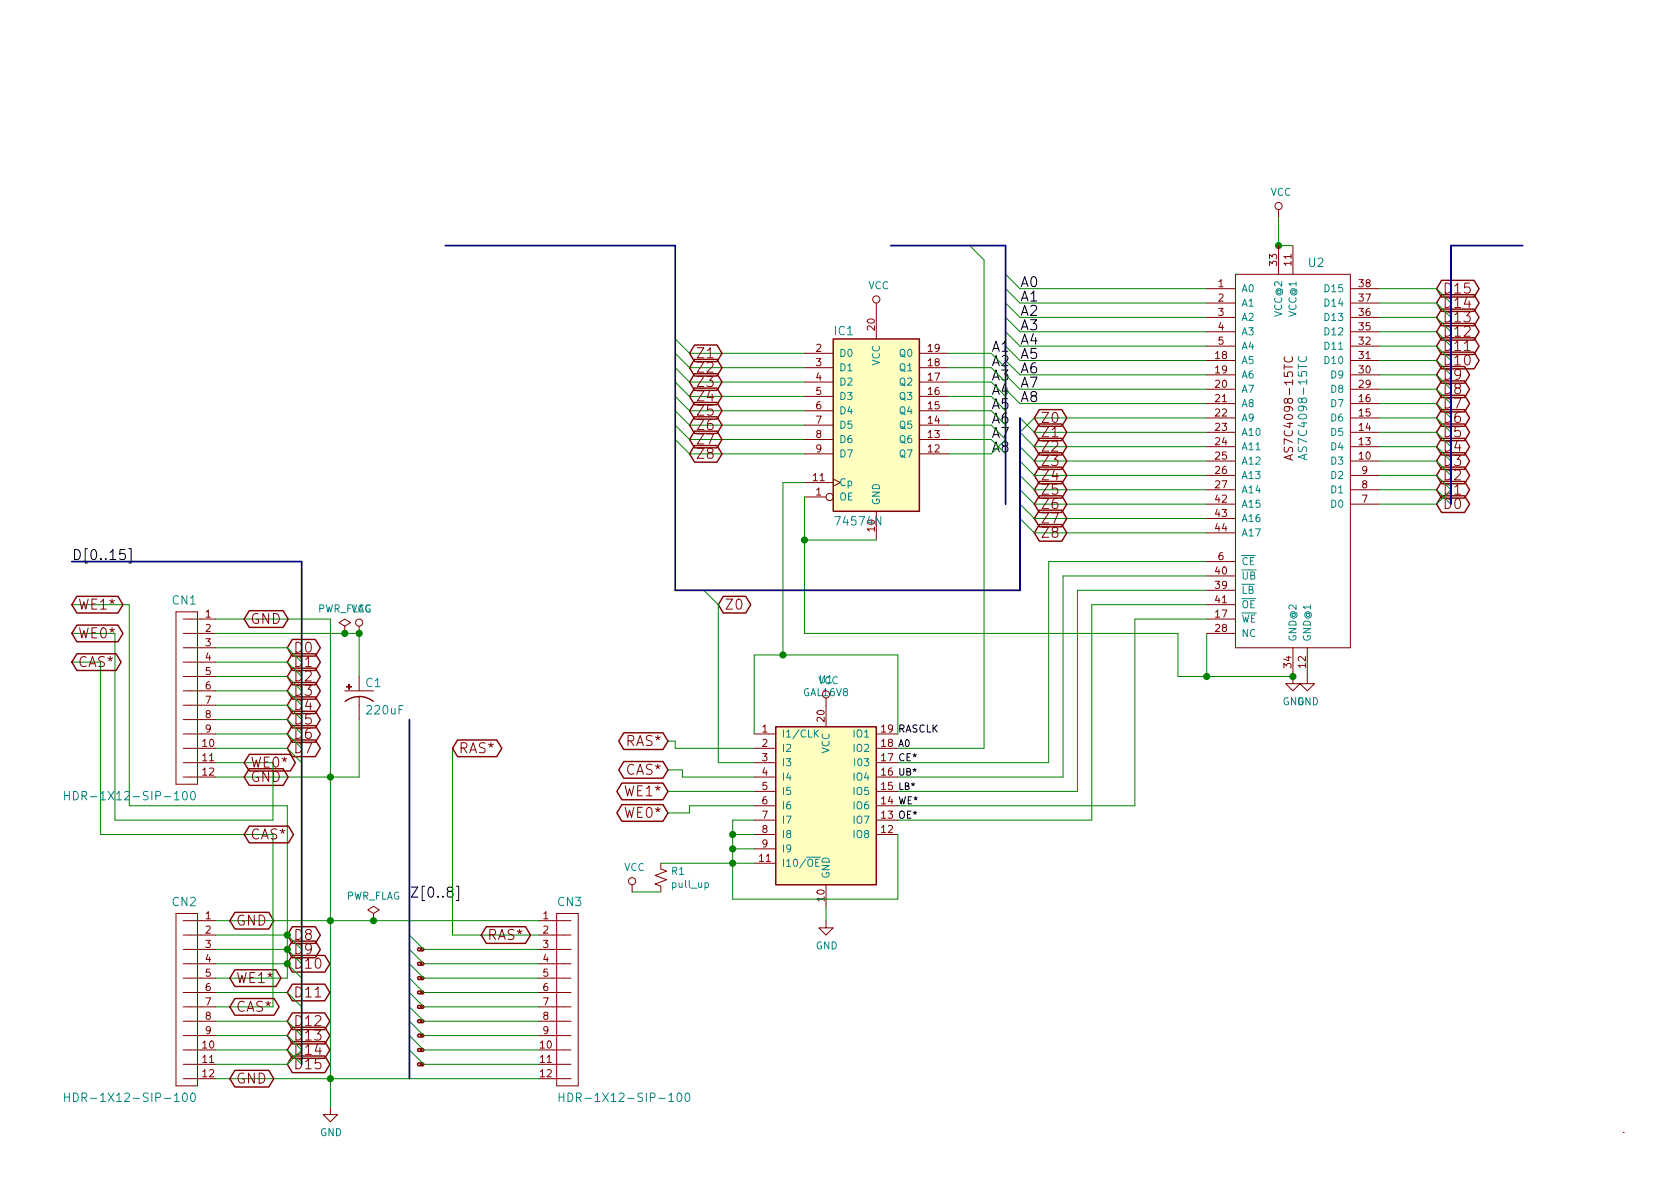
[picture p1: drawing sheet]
<svg xmlns="http://www.w3.org/2000/svg" width="297mm" height="210mm" viewBox="0 0 297 210" stroke-linecap="round" stroke-linejoin="round" font-family="sans-serif">
<g fill="none" stroke="#840000" stroke-width=".18">
<path d="M226.1 37.1v1.2M154.9 53.6v6.3M213.4 51h5M213.4 53.6h5M213.4 56.1h5M213.4 58.7h5M218.4 48.5h20.4v66h-20.4zM226.1 43.4v5.1M228.6 43.4v5.1M238.8 51h5M238.8 53.6h5M238.8 56.1h5"/>
<path d="M238.8 58.7h5M142.2 77.7h5.1M142.2 75.2h5.1M142.2 72.6h5.1M142.2 70.1h5.1M142.2 67.6h5.1M142.2 65h5.1M142.2 62.5h5.1M162.6 77.7h5M162.6 75.2h5M162.6 72.6h5M162.6 70.1h5"/>
<path d="M162.6 67.6h5M162.6 65h5M162.6 62.5h5M213.4 79h5M213.4 76.4h5M213.4 73.9h5M213.4 71.4h5M213.4 63.7h5M213.4 66.3h5M213.4 68.8h5M213.4 61.2h5M227.2 63.1a.59 .59 0 0 0 0 .8 .59 .59 0 0 0 .7 .1 .56 .56 0 0 0 .6-.3 .56 .56 0 0 0-.1-.6"/>
<path d="M238.8 79h5M238.8 76.4h5M238.8 73.9h5M238.8 71.4h5M238.8 63.7h5M238.8 66.3h5M238.8 68.8h5M238.8 61.2h5M142.2 87.9h3.8M142.2 85.3h5.1M142.2 80.3h5.1M147.3 84.7l1.3 .6-1.3 .7"/>
<path d="M154.9 90.4v5.1M162.6 80.3h5M213.4 81.5h5M213.4 84.1h5M213.4 86.6h5M213.4 89.1h5M213.4 91.7h5M213.4 94.2h5M213.4 99.3h5M228.1 80.5v.7M228.5 80.4l-1.4 .5 1.4 .5M238.8 81.5h5"/>
<path d="M238.8 84.1h5M238.8 86.6h5M238.8 89.1h5M31.1 108.2h3.8v30.5h-3.8zM32.4 119.6h5.7M32.4 117.1h5.7M32.4 114.5h5.7M32.4 112h5.7M32.4 109.5h5.7M61 110.7l1-.6-1-.6-1.1 .6 1.1 .6v1.3M61 112h.1M63.5 110.7v1.3"/>
<path d="M63.5 119.6v2.6M213.4 112h5M213.4 109.5h5M213.4 104.4h5M213.4 101.8h5M213.4 106.9h5M228.6 114.5v6.4h1.3l-1.3 1.3-1.3-1.3h1.3M231.1 114.5v6.4h1.3l-1.3 1.3-1.2-1.3h1.2M32.4 137.4h3.2M32.4 134.9h3.2M32.4 132.3h3.2M32.4 129.8h5.7"/>
<path d="M32.4 127.2h5.7M32.4 124.7h5.7M32.4 122.2h5.7M61 122.2h5M63.5 123.2h.1M63.5 123.2v4M133.3 137.4h3.9M133.3 134.9h3.9M133.3 132.3h3.9M133.3 129.8h3.9M133.3 139.9h3.9M146 123.4v5.1"/>
<path d="M154.9 137.4h3.8M154.9 134.9h3.8M154.9 132.3h3.8M154.9 129.8h3.8M154.9 139.9h3.8M111.8 156.5v1.2M116.8 152.6v1.1l1.1 .3-2.1 .8 2.1 .8-2.1 .7 1 .4v1M133.3 142.5h3.9M133.3 145h3.9M133.3 147.6h3.9M133.3 150.1h3.9M133.3 152.6h3.9"/>
<path d="M146 156.5v3.8M154.9 142.5h3.8M154.9 145h3.8M154.9 147.6h3.8M31.1 161.5h3.8v30.5h-3.8zM32.4 178h5.7M32.4 175.5h5.7M32.4 173h5.7M32.4 170.4h5.7M32.4 167.9h5.7M32.4 165.3h5.7M32.4 162.8h5.7"/>
<path d="M66 161.5l1.1-.6-1.1-.6-1 .6 1 .6v1.3M66 162.8h.1M95.2 178h5.8M95.2 175.5h5.8M95.2 173h5.8M95.2 170.4h5.8M95.2 167.9h5.8M95.2 165.3h5.8M95.2 162.8h5.8M98.4 161.5h3.8v30.5h-3.8zM146 162.8v1.3h1.3l-1.3 1.2-1.2-1.2h1.2M32.4 190.7h3.2"/>
<path d="M32.4 188.2h3.2M32.4 185.7h3.2M32.4 183.1h5.7M32.4 180.6h5.7M58.4 195.8v1.3h1.3l-1.3 1.3-1.3-1.3h1.3M95.2 183.1h5.8M95.2 180.6h5.8M97.8 190.7h3.2M97.8 188.2h3.2M97.8 185.7h3.2M287 200.2h.1"/>
<circle cx="226.1" cy="36.4" r=".63"/>
<circle cx="154.9" cy="53" r=".63"/>
<circle cx="146.7" cy="87.9" r=".63"/>
<circle cx="63.5" cy="110.1" r=".63"/>
<circle cx="111.8" cy="155.8" r=".63"/>
</g>
<path d="M78.7 43.4h40.7v61h60.9v-30.5M157.5 43.4h20.3v45.7M269.2 43.4h-12.7v45.7M12.7 99.3h40.6v88.9M72.4 127.2v63.5" fill="none" stroke="#000084" stroke-width=".3"/>
<path d="M22.1 97.2h-.9v.8l.2-.1h.6l.2 .3v.4l-.4 .4h-.4l-.2-.2M22.8 97h.4v2.6h-.4M80.7 156.7h.4v2.6h-.4" fill="none" stroke="#000" stroke-width=".18"/>
<g fill="none" stroke="#008400" stroke-width=".18">
<path d="M226.1 38.3v5.1h2.5M119.4 59.9l2.5 2.6h20.3M171.4 43.4l2.6 2.6v86.3h-15.3M177.8 48.5l2.5 2.5h33.1M177.8 51l2.5 2.6h33.1M177.8 53.6l2.5 2.5h33.1M177.8 56.1l2.5 2.6h33.1M177.8 58.7l2.5 2.5h33.1M243.8 51h10.2l2.5 2.6M243.8 53.6h10.2l2.5 2.5M243.8 56.1h10.2l2.5 2.6M243.8 58.7h10.2l2.5 2.5"/>
<path d="M119.4 62.5l2.5 2.5h20.3M119.4 65l2.5 2.6h20.3M119.4 67.6l2.5 2.5h20.3M119.4 70.1l2.5 2.5h20.3M119.4 72.6l2.5 2.6h20.3M119.4 75.2l2.5 2.5h20.3M119.4 77.7l2.5 2.6h20.3M167.6 62.5h7.7M167.6 65h7.7M167.6 67.6h7.7M167.6 70.1h7.7M167.6 72.6h7.7"/>
<path d="M167.6 75.2h7.7M167.6 77.7h7.7M177.8 61.2l2.5 2.5h33.1M177.8 63.7l2.5 2.6h33.1M177.8 66.3l2.5 2.5h33.1M177.8 68.8l2.5 2.6h33.1M180.3 73.9l2.6 2.5h30.5M180.3 79l2.6 2.5h30.5M213.4 73.9h-30.5l-2.6 2.5 2.6 2.6h30.5M243.8 73.9h10.2l2.5 2.5M243.8 76.4h10.2l2.5 2.6M243.8 79h10.2l2.5 2.5"/>
<path d="M243.8 61.2h10.2l2.5 2.5M243.8 63.7h10.2l2.5 2.6M243.8 66.3h10.2l2.5 2.5M243.8 68.8h10.2l2.5 2.6M243.8 71.4h10.2l2.5 2.5M142.2 87.9v24.1h66.1v7.6h20.3M142.2 85.3h-3.8v30.5M142.2 95.5h12.7M167.6 80.3h7.7M180.3 81.5l2.6 2.6h30.5M180.3 84.1l2.6 2.5h30.5M180.3 86.6l2.6 2.5h30.5"/>
<path d="M180.3 89.1l2.6 2.6h30.5M180.3 91.7l2.6 2.5h30.5M213.4 99.3h-28v35.6h-26.7M243.8 81.5h10.2l2.5 2.6M243.8 84.1h10.2l2.5 2.5-2.5 2.5h-10.2M243.8 86.6h10.2l2.5 2.5M12.7 112h7.6v33h28v-10.1h-10.2M12.7 106.9h10.2v35.6h27.9v30.5h-12.7M12.7 117.1h5.1v30.5h30.5v30.4h-10.2M38.1 109.5h20.3v86.3M38.1 112h25.4v7.6M38.1 117.1h12.7l2.5 2.5"/>
<path d="M38.1 114.5h12.7l2.5 2.6M38.1 119.6h12.7l2.5 2.6M124.5 104.4l2.5 2.5v28h6.3M213.4 109.5h-12.7v33h-42M213.4 101.8h-25.4v35.6h-29.3M213.4 106.9h-20.4v38.1h-34.3M213.4 104.4h-22.9v35.5h-31.8M213.4 112v7.6M38.1 122.2h12.7l2.5 2.5M38.1 124.7h12.7l2.5 2.5M38.1 127.2h12.7l2.5 2.6M38.1 129.8h12.7l2.5 2.5"/>
<path d="M38.1 132.3h12.7l2.5 2.6M63.5 127.2v10.2h-25.4M80 132.3v33h15.2M118.1 136.1h2.5v1.3h12.7M118.1 131.1h1.3v1.2h13.9M118.1 139.9h15.2M133.3 129.8v-14h25.4v14M111.8 157.7h5M116.8 152.6h16.5M129.5 147.6h3.8M129.5 150.1h3.8M133.3 142.5h-11.4v1.3h-3.8"/>
<path d="M133.3 145h-3.8v14h29.2v-11.4M38.1 162.8h57.1M38.1 165.3h12.7l2.5 2.6M38.1 167.9h12.7l2.5 2.5M38.1 170.4h12.7l2.5 2.6M38.1 175.5h12.7l2.5 2.5M72.4 170.4l2.5 2.6h20.3M72.4 175.5l2.5 2.5h20.3M72.4 165.3l2.5 2.6h20.3M72.4 167.9l2.5 2.5h20.3M72.4 173l2.5 2.5h20.3M72.4 178l2.5 2.6h20.3"/>
<path d="M146 160.3v2.5M38.1 190.7h57.1M38.1 180.6h12.7l2.5 2.5M38.1 183.1h12.7l2.5 2.6-2.5 2.5h-12.7M38.1 185.7h12.7l2.5 2.5M72.4 180.6l2.5 2.5h20.3M72.4 183.1l2.5 2.6h20.3M72.4 185.7l2.5 2.5h20.3"/>
</g>
<g fill="#008400" stroke="#008400" stroke-width=".25">
<circle cx="58.4" cy="137.4" r=".51"/>
<circle cx="58.4" cy="162.8" r=".51"/>
<circle cx="58.4" cy="190.7" r=".51"/>
<circle cx="50.8" cy="165.3" r=".51"/>
<circle cx="50.8" cy="167.9" r=".51"/>
<circle cx="50.8" cy="170.4" r=".51"/>
<circle cx="138.4" cy="115.8" r=".51"/>
<circle cx="142.2" cy="95.5" r=".51"/>
<circle cx="129.5" cy="147.6" r=".51"/>
<circle cx="129.5" cy="150.1" r=".51"/>
<circle cx="129.5" cy="152.6" r=".51"/>
<circle cx="226.1" cy="43.4" r=".51"/>
<circle cx="213.4" cy="119.6" r=".51"/>
<circle cx="63.5" cy="112" r=".51"/>
<circle cx="228.6" cy="119.6" r=".51"/>
<circle cx="61" cy="112" r=".51"/>
<circle cx="66" cy="162.8" r=".51"/>
</g>
<g fill="none" stroke="#840000" stroke-width=".25">
<path d="M147.3 59.9h15.3v30.5h-15.3zM254.9 49.6h5.7l.9 1.4-.9 1.5h-5.7l-.9-1.5zM254.9 52.1h5.7l.9 1.5-.9 1.5h-5.7l-.9-1.5zM254.9 54.7h5.7l.9 1.4-.9 1.5h-5.7l-.9-1.5zM254.9 57.2h5.7l.9 1.5-.9 1.4h-5.7l-.9-1.4zM254.9 59.7h5.7l.9 1.5-.9 1.5h-5.7l-.9-1.5zM122.8 61h4l.9 1.5-.9 1.5h-4l-.9-1.5zM122.8 63.5h4l.9 1.5-.9 1.5h-4l-.9-1.5zM122.8 66.1h4l.9 1.5-.9 1.4h-4l-.9-1.4zM122.8 68.6h4l.9 1.5-.9 1.5h-4l-.9-1.5zM122.8 71.2h4l.9 1.4-.9 1.5h-4l-.9-1.5zM122.8 73.7h4l.9 1.5-.9 1.5h-4l-.9-1.5z"/>
<path d="M122.8 76.2h4l.9 1.5-.9 1.5h-4l-.9-1.5zM122.8 78.8h4l.9 1.5-.9 1.4h-4l-.9-1.4zM183.8 72.4h3.9l.9 1.5-.9 1.5h-3.9l-.9-1.5zM183.8 75h3.9l.9 1.4-.9 1.5h-3.9l-.9-1.5zM183.8 77.5h3.9l.9 1.5-.9 1.5h-3.9l-.9-1.5zM254.9 62.3h5.7l.9 1.4-.9 1.5h-5.7l-.9-1.5zM254.9 64.8h4.1l.8 1.5-.8 1.5h-4.1l-.9-1.5zM254.9 67.4h4.1l.8 1.4-.8 1.5h-4.1l-.9-1.5zM254.9 69.9h4.1l.8 1.5-.8 1.4h-4.1l-.9-1.4zM254.9 72.4h4.1l.8 1.5-.8 1.5h-4.1l-.9-1.5zM254.9 75h4.1l.8 1.4-.8 1.5h-4.1l-.9-1.5zM254.9 77.5h4.1l.8 1.5-.8 1.5h-4.1l-.9-1.5z"/>
<path d="M183.8 80.1h3.9l.9 1.4-.9 1.5h-3.9l-.9-1.5zM183.8 82.6h3.9l.9 1.5-.9 1.4h-3.9l-.9-1.4zM183.8 85.1h3.9l.9 1.5-.9 1.5h-3.9l-.9-1.5zM183.8 87.7h3.9l.9 1.4-.9 1.5h-3.9l-.9-1.5zM183.8 90.2h3.9l.9 1.5-.9 1.5h-3.9l-.9-1.5zM183.8 92.8h3.9l.9 1.4-.9 1.5h-3.9l-.9-1.5zM254.9 80.1h4.1l.8 1.4-.8 1.5h-4.1l-.9-1.5zM254.9 82.6h4.1l.8 1.5-.8 1.4h-4.1l-.9-1.4zM254.9 85.1h4.1l.8 1.5-.8 1.5h-4.1l-.9-1.5zM254.9 87.7h4.1l.8 1.4-.8 1.5h-4.1l-.9-1.5zM13.6 105.5h7.3l.8 1.4-.8 1.5h-7.3l-.9-1.5zM13.6 110.5h7.3l.8 1.5-.8 1.5h-7.3l-.9-1.5z"/>
<path d="M13.6 115.6h6.9l.9 1.5-.9 1.5h-6.9l-.9-1.5zM44.1 108h6l.9 1.5-.9 1.4h-6l-.9-1.4zM51.7 113.1h4.1l.8 1.4-.8 1.5h-4.1l-.9-1.5zM51.7 115.6h4.1l.8 1.5-.8 1.5h-4.1l-.9-1.5zM51.7 118.2h4.1l.8 1.4-.8 1.5h-4.1l-.9-1.5zM127.9 105.5h4l.8 1.4-.8 1.5h-4l-.9-1.5zM44.1 135.9h6l.9 1.5-.9 1.5h-6l-.9-1.5zM44.1 133.4h7.2l.9 1.5-.9 1.4h-7.2l-.9-1.4zM51.7 120.7h4.1l.8 1.5-.8 1.4h-4.1l-.9-1.4zM51.7 123.2h4.1l.8 1.5-.8 1.5h-4.1l-.9-1.5zM51.7 125.8h4.1l.8 1.4-.8 1.5h-4.1l-.9-1.5zM51.7 128.3h4.1l.8 1.5-.8 1.5h-4.1l-.9-1.5z"/>
<path d="M51.7 130.9h4.1l.8 1.4-.8 1.5h-4.1l-.9-1.5zM63.5 123.2a4.3 4.3 0 0 0-2.5 .8M63.5 123.2a4.1 4.1 0 0 1 2.5 .8M80.9 130.9h6.9l.9 1.4-.9 1.5h-6.9l-.9-1.5zM110 138.5h7.2l.9 1.4-.9 1.5h-7.2l-.9-1.5zM110.3 129.6h6.9l.9 1.5-.9 1.4h-6.9l-.9-1.4zM110.3 134.7h6.9l.9 1.4-.9 1.5h-6.9l-.9-1.5zM137.2 128.5h17.7v28h-17.7zM44.1 146.1h6.9l.9 1.5-.9 1.4h-6.9l-.9-1.4zM110 142.3h7.2l.9 1.5-.9 1.4h-7.2l-.9-1.4zM41.5 161.3h6l.9 1.5-.9 1.5h-6l-.9-1.5zM41.5 171.5h7.3l.9 1.5-.9 1.4h-7.3l-.9-1.4z"/>
<path d="M41.5 176.6h7l.9 1.4-.9 1.5h-7l-.9-1.5zM51.7 163.9h4.1l.8 1.4-.8 1.5h-4.1l-.9-1.5zM51.7 166.4h4.1l.8 1.5-.8 1.5h-4.1l-.9-1.5zM51.7 169h5.7l.9 1.4-.9 1.5h-5.7l-.9-1.5zM51.7 174h5.7l.9 1.5-.9 1.5h-5.7l-.9-1.5zM51.7 179.1h5.7l.9 1.5-.9 1.5h-5.7l-.9-1.5zM73.9 167.6h.9l.1 .3-.1 .2h-.9l-.1-.2zM73.9 170.2h.9l.1 .2-.1 .3h-.9l-.1-.3zM73.9 172.7h.9l.1 .3-.1 .2h-.9l-.1-.2zM73.9 175.3h.9l.1 .2-.1 .3h-.9l-.1-.3zM73.9 177.8h.9l.1 .2-.1 .3h-.9l-.1-.3zM86 163.9h6.9l.9 1.4-.9 1.5h-6.9l-.9-1.5z"/>
<path d="M41.5 189.3h6l.9 1.4-.9 1.5h-6l-.9-1.5zM51.7 181.7h5.7l.9 1.4-.9 1.5h-5.7l-.9-1.5zM51.7 184.2h5.7l.9 1.5-.9 1.4h-5.7l-.9-1.4zM51.7 186.7h5.7l.9 1.5-.9 1.5h-5.7l-.9-1.5zM73.9 180.3h.9l.1 .3-.1 .2h-.9l-.1-.2zM73.9 182.9h.9l.1 .2-.1 .3h-.9l-.1-.3zM73.9 185.4h.9l.1 .3-.1 .2h-.9l-.1-.2zM73.9 188h.9l.1 .2-.1 .3h-.9l-.1-.3z"/>
</g>
<g fill="none" stroke="#008484" stroke-width=".18">
<path d="M229.7 63a.59 .59 0 0 0 0 .8 .59 .59 0 0 0 .7 .2 .56 .56 0 0 0 .6-.3 .56 .56 0 0 0-.1-.7M230.6 80.4v.7M231 80.3l-1.5 .5 1.5 .5M148 119.8a.6 .6 0 0 0-.8 .4 .6 .6 0 0 0 .6 .7l.2-.1M11.4 139.9v1.5M12.3 139.9v1.5M13 139.9a.75 .75 0 0 1 .9 .8 .75 .75 0 0 1-.9 .7zM144.2 129.6l.5 .7M144.7 129.1l-.7 .7M11.4 140.7h.9M32.4 140.1l.2-.2a.8 .8 0 0 1 .5 .8 .8 .8 0 0 1-.5 .7l-.2-.1-.1-.4zM33.9 140l.1-.1a.81 .81 0 0 1 .6 .7 .81 .81 0 0 1-.3 .8h-.1a.8 .8 0 0 1-.6-.6 .8 .8 0 0 1 .3-.8z"/>
<path d="M124.7 156.2l.3-.1 .3 .2-.2 .6h-.4M143.9 151.6h1.2M144.2 152.5h.5M144.8 151.9h-.6v1.3h.6M11.4 193.3v1.5M11.4 194h.9M12.3 193.3v1.5M13 193.3a.75 .75 0 0 1 .9 .7 .75 .75 0 0 1-.9 .8zM32.4 193.4l.2-.1a.8 .8 0 0 1 .5 .7 .8 .8 0 0 1-.5 .8l-.2-.1-.1-.5zM33.8 193.4l.2-.1a.81 .81 0 0 1 .6 .6 .81 .81 0 0 1-.3 .8l-.1 .1a.79 .79 0 0 1-.4-1.4zM98.9 194h.8M98.9 193.3v1.5"/>
<path d="M99.7 193.3v1.5M100.4 193.3a.75 .75 0 0 1 .9 .7 .75 .75 0 0 1-.9 .8zM119.8 193.4l.2-.1a.8 .8 0 0 1 .6 .7 .8 .8 0 0 1-.6 .8l-.2-.1-.1-.5zM121.3 193.4l.2-.1a.81 .81 0 0 1 .6 .6 .81 .81 0 0 1-.3 .8l-.2 .1a.79 .79 0 0 1-.3-1.4z"/>
</g>
<g fill="#840000" stroke="#840000" stroke-width=".18">
<path d="M61.3 121.4h.9v.1h-.9z"/>
<path d="M61.6 121h.2v.9h-.2z"/>
</g>
<g fill="#ffffc2" stroke="#ffffc2" stroke-width=".18">
<path d="M147.3 59.9h15.3v30.5h-15.3z"/>
<path d="M137.2 128.5h17.7v28h-17.7z"/>
</g>
<g font-size="2.5">
<text x="180.3" y="50.8">A0</text>
<text x="180.3" y="53.3">A1</text>
<text x="180.3" y="55.9">A2</text>
<text x="180.3" y="58.4">A3</text>
<text x="175.3" y="62.2">A1</text>
<text x="180.3" y="61">A4</text>
<text x="180.3" y="63.5">A5</text>
<text x="180.3" y="66">A6</text>
<text x="180.3" y="68.6">A7</text>
<text x="180.3" y="71.1">A8</text>
<text x="12.7" y="99.1">D[0..15]</text>
<text x="72.4" y="158.7">Z[0..8]</text>
</g>
<g font-size="2.5" fill="#840000">
<text x="255" y="51.9">D15</text>
<text x="255" y="54.5">D14</text>
<text x="255" y="57">D13</text>
<text x="255" y="59.6">D12</text>
<text x="123" y="63.4">Z1</text>
<text x="123" y="65.9">Z2</text>
<text x="255" y="62.1">D11</text>
<text x="255" y="64.6">D10</text>
<text x="123" y="68.4">Z3</text>
<text x="123" y="71">Z4</text>
<text x="255" y="67.2">D9</text>
<text x="255" y="69.7">D8</text>
<text x="123" y="73.5">Z5</text>
<text x="123" y="76.1">Z6</text>
<text x="183.9" y="74.8">Z0</text>
<text x="183.9" y="77.3">Z1</text>
<text x="255" y="72.3">D7</text>
<text x="255" y="74.8">D6</text>
<text x="255" y="77.3">D5</text>
<text x="123" y="78.6">Z7</text>
<text x="123" y="81.1">Z8</text>
<text x="183.9" y="79.9">Z2</text>
<text x="183.9" y="82.4">Z3</text>
<text x="255" y="79.9">D4</text>
<text x="255" y="82.4">D3</text>
<text x="183.9" y="85">Z4</text>
<text x="183.9" y="87.5">Z5</text>
<text x="255" y="85">D2</text>
<text x="255" y="87.5">D1</text>
<text x="183.9" y="90">Z6</text>
<text x="183.9" y="92.6">Z7</text>
<text x="183.9" y="95.1">Z8</text>
<text x="255" y="90">D0</text>
<text x="13.7" y="107.8">WE1*</text>
<text x="128" y="107.8">Z0</text>
<text x="13.7" y="112.9">WE0*</text>
<text x="44.2" y="110.4">GND</text>
<text x="13.7" y="118">CAS*</text>
<text x="51.8" y="115.4">D0</text>
<text x="51.8" y="118">D1</text>
<text x="51.8" y="120.5">D2</text>
<text x="51.8" y="123.1">D3</text>
<text x="51.8" y="125.6">D4</text>
<text x="51.8" y="128.1">D5</text>
<text x="51.8" y="130.7">D6</text>
<text x="110.9" y="131.9">RAS*</text>
<text x="44.2" y="135.8">WE0*</text>
<text x="51.8" y="133.2">D7</text>
<text x="81.1" y="133.2">RAS*</text>
<text x="110.9" y="137">CAS*</text>
<text x="44.2" y="138.3">GND</text>
<text x="110.7" y="140.8">WE1*</text>
<text x="44.2" y="148.5">CAS*</text>
<text x="110.7" y="144.6">WE0*</text>
<text x="41.7" y="163.7">GND</text>
<text x="51.8" y="166.2">D8</text>
<text x="86.1" y="166.2">RAS*</text>
<text x="41.7" y="173.9">WE1*</text>
<text x="51.8" y="168.8">D9</text>
<text x="51.8" y="171.3">D10</text>
<text x="41.7" y="178.9">CAS*</text>
<text x="51.8" y="176.4">D11</text>
<text x="51.8" y="181.5">D12</text>
<text x="51.8" y="184">D13</text>
<text x="41.7" y="191.6">GND</text>
<text x="51.8" y="186.6">D14</text>
<text x="51.8" y="189.1">D15</text>
</g>
<g font-size="2.5" fill="#008400">
<text x="175.3" y="64.8">A2</text>
<text x="175.3" y="67.3">A3</text>
<text x="175.3" y="69.8">A4</text>
<text x="175.3" y="72.4">A5</text>
<text x="175.3" y="74.9">A6</text>
<text x="175.3" y="77.5">A7</text>
<text x="175.3" y="80">A8</text>
</g>
<g font-size="2.1" fill="#008484">
<text x="231.4" y="47.2">U2</text>
<text x="147.6" y="59.3">IC1</text>
<text x="231.1" y="80.1" transform="rotate(-90 231.1 80.1)">AS7C4098-15TC</text>
<text x="148.1" y="92.9">74574N</text>
<text x="30.5" y="106.9">CN1</text>
<text x="64.7" y="121.5">C1</text>
<text x="65" y="126.3">220uF</text>
<text x="13.8" y="141.5">HDR-1X12-SIP-100</text>
<text x="30.5" y="160.2">CN2</text>
<text x="98.7" y="160.2">CN3</text>
<text x="13.8" y="194.9">HDR-1X12-SIP-100</text>
<text x="101.2" y="194.9">HDR-1X12-SIP-100</text>
</g>
<text font-size="2.1" fill="#840000" x="228.6" y="80.2" transform="rotate(-90 228.6 80.2)">AS7C4098-15TC</text>
<g font-size="1.8" fill="#008484">
<text x="224.6" y="34.6">VCC</text>
<text x="153.5" y="51.1">VCC</text>
<text x="219.5" y="51.7">A0</text>
<text x="234.5" y="51.7">D15</text>
<text x="219.5" y="54.2">A1</text>
<text x="219.5" y="56.8">A2</text>
<text x="219.5" y="59.3">A3</text>
<text x="226.7" y="56" transform="rotate(-90 226.7 56)">VCC@2</text>
<text x="229.2" y="56" transform="rotate(-90 229.2 56)">VCC@1</text>
<text x="234.5" y="59.3">D12</text>
<text x="234.5" y="56.8">D13</text>
<text x="234.5" y="54.2">D14</text>
<text x="148.3" y="63.1">D0</text>
<text x="148.3" y="65.7">D1</text>
<text x="155.6" y="64.7" transform="rotate(-90 155.6 64.7)">VCC</text>
<text x="159.2" y="65.7">Q1</text>
<text x="159.2" y="63.1">Q0</text>
<text x="219.5" y="64.4">A5</text>
<text x="219.5" y="61.8">A4</text>
<text x="234.5" y="64.4">D10</text>
<text x="234.5" y="61.8">D11</text>
<text x="148.3" y="68.2">D2</text>
<text x="148.3" y="70.7">D3</text>
<text x="159.2" y="70.7">Q3</text>
<text x="159.2" y="68.2">Q2</text>
<text x="219.5" y="66.9">A6</text>
<text x="219.5" y="69.5">A7</text>
<text x="235.5" y="69.5">D8</text>
<text x="235.5" y="66.9">D9</text>
<text x="148.3" y="73.3">D4</text>
<text x="148.3" y="75.8">D5</text>
<text x="159.2" y="75.8">Q5</text>
<text x="159.2" y="73.3">Q4</text>
<text x="219.5" y="72">A8</text>
<text x="219.5" y="74.5">A9</text>
<text x="219.5" y="77.1">A10</text>
<text x="235.5" y="77.1">D5</text>
<text x="235.5" y="74.5">D6</text>
<text x="235.5" y="72">D7</text>
<text x="148.3" y="78.4">D6</text>
<text x="148.3" y="80.9">D7</text>
<text x="159.2" y="80.9">Q7</text>
<text x="159.2" y="78.4">Q6</text>
<text x="219.5" y="79.6">A11</text>
<text x="219.5" y="82.2">A12</text>
<text x="235.5" y="82.2">D3</text>
<text x="235.5" y="79.6">D4</text>
<text x="148.3" y="88.5">OE</text>
<text x="148.3" y="86">Cp</text>
<text x="155.6" y="89.4" transform="rotate(-90 155.6 89.4)">GND</text>
<text x="219.5" y="84.7">A13</text>
<text x="219.5" y="87.2">A14</text>
<text x="219.5" y="89.8">A15</text>
<text x="235.5" y="89.8">D0</text>
<text x="235.5" y="87.2">D1</text>
<text x="235.5" y="84.7">D2</text>
<text x="154.7" y="93.9" transform="rotate(-90 154.7 93.9)">10</text>
<text x="219.5" y="92.3">A16</text>
<text x="219.5" y="94.9">A17</text>
<text x="219.5" y="99.9">CE</text>
<text x="219.5" y="105">LB</text>
<text x="219.5" y="102.5">UB</text>
<text x="219.5" y="107.6">OE</text>
<text x="56" y="108.3">PWR_FLAG</text>
<text x="62.1" y="108.3">VCC</text>
<text x="219.5" y="110.1">WE</text>
<text x="219.5" y="112.6">NC</text>
<text x="229.2" y="113.5" transform="rotate(-90 229.2 113.5)">GND@2</text>
<text x="231.8" y="113.5" transform="rotate(-90 231.8 113.5)">GND@1</text>
<text x="144.9" y="120.8">U1</text>
<text x="226.8" y="124.7">GND</text>
<text x="229.3" y="124.7">GND</text>
<text x="138.2" y="130.4">I1/CLK</text>
<text x="151.1" y="130.4">IO1</text>
<text x="138.2" y="133">I2</text>
<text x="138.2" y="135.5">I3</text>
<text x="146.7" y="133.3" transform="rotate(-90 146.7 133.3)">VCC</text>
<text x="151.1" y="133">IO2</text>
<text x="151.5" y="135.5">I03</text>
<text x="138.2" y="138">I4</text>
<text x="138.2" y="140.6">I5</text>
<text x="138.2" y="143.1">I6</text>
<text x="151.1" y="143.1">IO6</text>
<text x="151.1" y="140.6">IO5</text>
<text x="151.1" y="138">IO4</text>
<text x="138.2" y="145.7">I7</text>
<text x="138.2" y="148.2">I8</text>
<text x="151.1" y="148.2">IO8</text>
<text x="151.1" y="145.7">IO7</text>
<text x="110.3" y="154">VCC</text>
<text x="118.8" y="154.7">R1</text>
<text x="138.2" y="150.7">I9</text>
<text x="138.2" y="153.3">I10/OE</text>
<text x="146.7" y="155.4" transform="rotate(-90 146.7 155.4)">GND</text>
<text x="61.1" y="159.1">PWR_FLAG</text>
<text x="118.9" y="157">pull_up</text>
<text x="144.2" y="167.9">GND</text>
<text x="56.6" y="200.9">GND</text>
</g>
<g font-size="1.8" fill="#840000">
<text x="225.8" y="46.9" transform="rotate(-90 225.8 46.9)">33</text>
<text x="228.3" y="46.9" transform="rotate(-90 228.3 46.9)">11</text>
<text x="215.4" y="50.8">1</text>
<text x="215.4" y="53.3">2</text>
<text x="240.3" y="53.3">37</text>
<text x="240.3" y="50.8">38</text>
<text x="154.7" y="58.4" transform="rotate(-90 154.7 58.4)">20</text>
<text x="215.4" y="55.9">3</text>
<text x="215.4" y="58.4">4</text>
<text x="240.3" y="58.4">35</text>
<text x="240.3" y="55.9">36</text>
<text x="144.3" y="62.2">2</text>
<text x="144.3" y="64.8">3</text>
<text x="164.1" y="64.8">18</text>
<text x="164.1" y="62.2">19</text>
<text x="214.9" y="63.5">18</text>
<text x="215.4" y="61">5</text>
<text x="240.3" y="63.5">31</text>
<text x="240.3" y="61">32</text>
<text x="144.3" y="67.3">4</text>
<text x="144.3" y="69.8">5</text>
<text x="164.1" y="69.8">16</text>
<text x="164.1" y="67.3">17</text>
<text x="214.9" y="66">19</text>
<text x="214.9" y="68.6">20</text>
<text x="214.9" y="71.1">21</text>
<text x="240.3" y="71.1">16</text>
<text x="240.3" y="68.6">29</text>
<text x="240.3" y="66">30</text>
<text x="144.3" y="72.4">6</text>
<text x="144.3" y="74.9">7</text>
<text x="144.3" y="77.5">8</text>
<text x="164.1" y="77.5">13</text>
<text x="164.1" y="74.9">14</text>
<text x="164.1" y="72.4">15</text>
<text x="214.9" y="73.7">22</text>
<text x="214.9" y="76.2">23</text>
<text x="240.3" y="76.2">14</text>
<text x="240.3" y="73.7">15</text>
<text x="144.3" y="80">9</text>
<text x="164.1" y="80">12</text>
<text x="214.9" y="78.7">24</text>
<text x="214.9" y="81.3">25</text>
<text x="214.9" y="83.8">26</text>
<text x="240.3" y="81.3">10</text>
<text x="240.3" y="78.7">13</text>
<text x="240.8" y="83.8">9</text>
<text x="143.8" y="85.1">11</text>
<text x="144.3" y="87.6">1</text>
<text x="214.9" y="86.4">27</text>
<text x="214.9" y="88.9">42</text>
<text x="240.8" y="88.9">7</text>
<text x="240.8" y="86.4">8</text>
<text x="214.9" y="91.4">43</text>
<text x="214.9" y="94">44</text>
<text x="214.9" y="101.6">40</text>
<text x="215.4" y="99.1">6</text>
<text x="214.9" y="104.1">39</text>
<text x="214.9" y="106.7">41</text>
<text x="36.3" y="109.2">1</text>
<text x="36.3" y="111.8">2</text>
<text x="214.9" y="109.2">17</text>
<text x="214.9" y="111.8">28</text>
<text x="36.3" y="114.3">3</text>
<text x="36.3" y="116.8">4</text>
<text x="36.3" y="119.4">5</text>
<text x="228.3" y="118.1" transform="rotate(-90 228.3 118.1)">34</text>
<text x="230.9" y="118.1" transform="rotate(-90 230.9 118.1)">12</text>
<text x="36.3" y="121.9">6</text>
<text x="36.3" y="124.5">7</text>
<text x="142.1" y="123.1">GAL16V8</text>
<text x="36.3" y="127">8</text>
<text x="36.3" y="129.5">9</text>
<text x="134.8" y="129.5">1</text>
<text x="145.8" y="127.6" transform="rotate(-90 145.8 127.6)">20</text>
<text x="155.9" y="129.5">19</text>
<text x="35.9" y="132.1">10</text>
<text x="35.9" y="134.6">11</text>
<text x="35.9" y="137.2">12</text>
<text x="134.8" y="132.1">2</text>
<text x="134.8" y="134.6">3</text>
<text x="134.8" y="137.2">4</text>
<text x="155.9" y="137.2">16 UB*</text>
<text x="155.9" y="132.1">18 A0</text>
<text x="134.8" y="139.7">5</text>
<text x="134.8" y="142.2">6</text>
<text x="155.9" y="139.7">15 LB*</text>
<text x="134.8" y="144.8">7</text>
<text x="134.8" y="147.3">8</text>
<text x="134.8" y="149.9">9</text>
<text x="155.9" y="147.3">12</text>
<text x="134.3" y="152.4">11</text>
<text x="145.8" y="159.3" transform="rotate(-90 145.8 159.3)">10</text>
<text x="36.3" y="162.6">1</text>
<text x="36.3" y="165.1">2</text>
<text x="36.3" y="167.6">3</text>
<text x="96" y="162.6">1</text>
<text x="96" y="165.1">2</text>
<text x="96" y="167.6">3</text>
<text x="36.3" y="170.2">4</text>
<text x="36.3" y="172.7">5</text>
<text x="96" y="170.2">4</text>
<text x="96" y="172.7">5</text>
<text x="36.3" y="175.3">6</text>
<text x="36.3" y="177.8">7</text>
<text x="96" y="175.3">6</text>
<text x="96" y="177.8">7</text>
<text x="35.9" y="185.4">10</text>
<text x="36.3" y="180.3">8</text>
<text x="36.3" y="182.9">9</text>
<text x="95.6" y="185.4">10</text>
<text x="96" y="180.3">8</text>
<text x="96" y="182.9">9</text>
<text x="35.9" y="188">11</text>
<text x="35.9" y="190.5">12</text>
<text x="95.6" y="188">11</text>
<text x="95.6" y="190.5">12</text>
</g>
<g font-size="1.8">
<text x="158.7" y="129.5">RASCLK</text>
<text x="155.9" y="134.6">17 CE*</text>
<text x="155.9" y="142.2">14 WE*</text>
<text x="155.9" y="144.8">13 OE*</text>
</g>
<g font-size=".4" fill="#840000">
<text x="74.3" y="168">Z0</text>
<text x="74.3" y="170.6">Z1</text>
<text x="74.3" y="173.1">Z2</text>
<text x="74.3" y="175.6">Z3</text>
<text x="74.3" y="178.2">Z4</text>
<text x="74.3" y="180.7">Z5</text>
<text x="74.3" y="183.3">Z6</text>
<text x="74.3" y="185.8">Z7</text>
<text x="74.3" y="188.3">Z8</text>
</g>
</svg>
